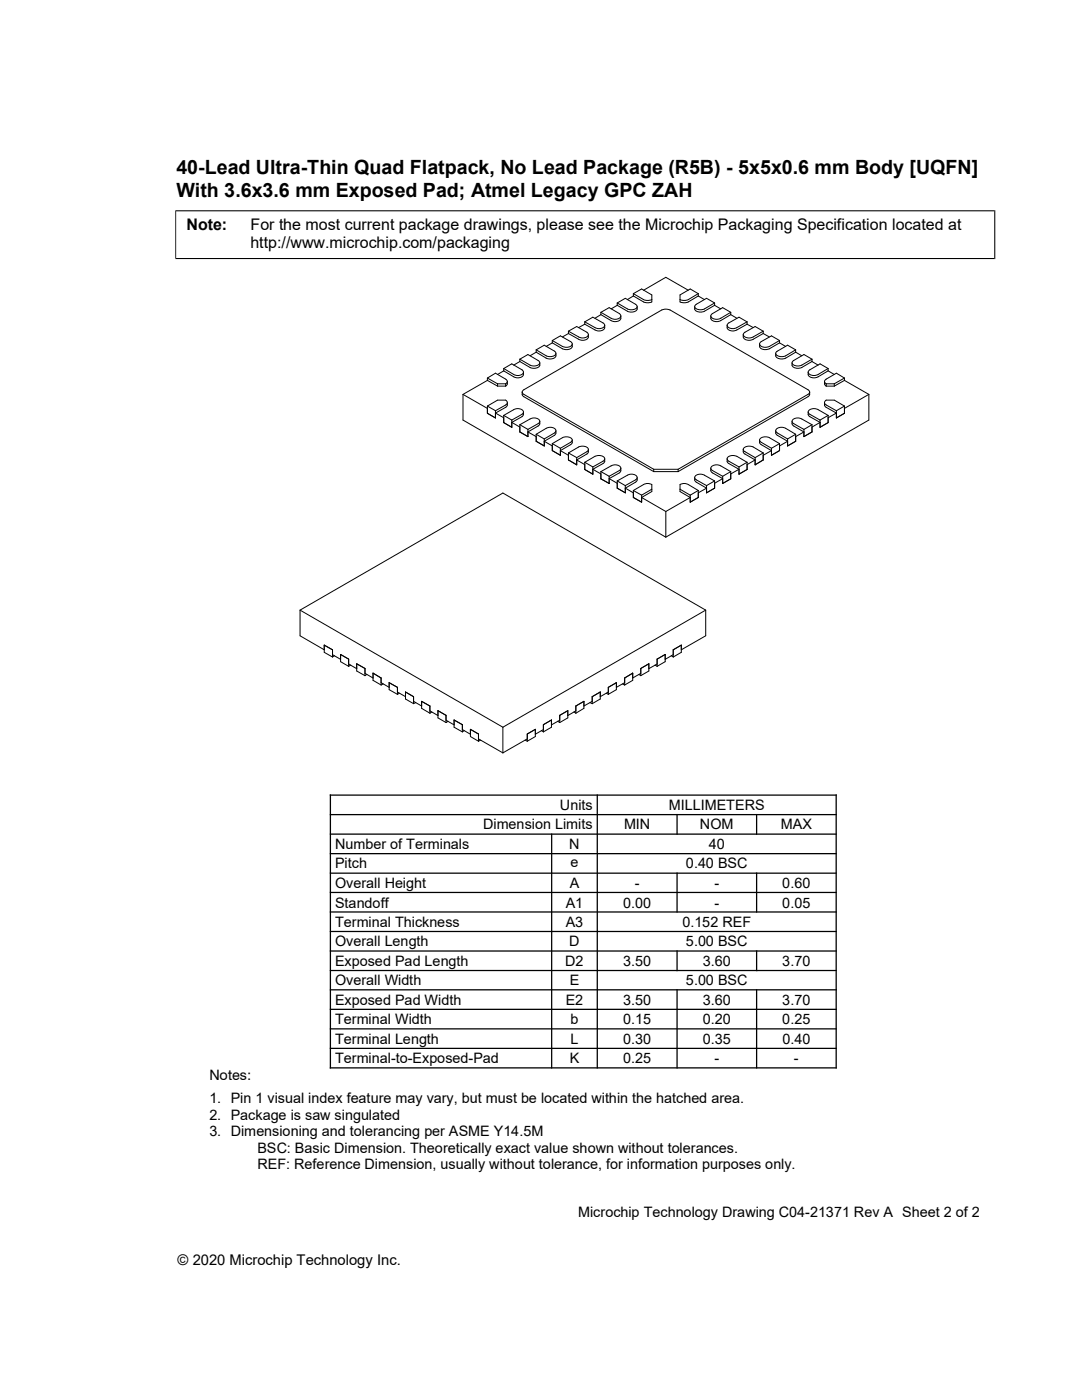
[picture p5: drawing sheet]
<svg xmlns="http://www.w3.org/2000/svg" width="216mm" height="279mm" viewBox="0 0 216 279" stroke-linecap="round" stroke-linejoin="round" font-family="sans-serif">
<g fill="none" stroke="#000" stroke-width=".2">
<path d="M35.1 42v9.7M126.4 58.6l1.6-.9 2.1 1.2v1.4l-.6 .1h-.9l-2.2-1.3M126.4 58.6l2.2 1.3h.9l.6-.1M126.4 58.6v.5M126.4 59.1l-1.2 .7M128.4 57.9l4.5-2.6 4.4 2.6M139.3 58.6l-1.6-.9-2 1.2v1.4l.5 .1h.9l2.2-1.3M139.3 58.6l-2.2 1.3h-.9l-.5-.1M139.3 58.6v.5M139.3 59.1l1.3 .7M92.4 78.7l4.9 2.8M92.4 78.7v5.1l40.5 23.4"/>
<path d="M97.3 75.5l1.6-1 2.2 1.3a.46 .46 0 0 1-.2 .8M97.3 75.5v.4M97.3 75.9l2 1.2M97.3 75.9l-4.9 2.8M97.3 75.5l2 1.1M99.3 77.1h1.6M99.3 76.6h1.6M99.3 76.6v.5M100.5 74l2.5 1.4a1.03 1.03 0 0 0 1.4-1.1M100.5 73.5l1.6-.9 2.1 1.2a.52 .52 0 0 1 .2 .7 1.59 1.59 0 0 1-1.9 .2zM100.5 73.5v.5M100.5 74l-1.2 .7"/>
<path d="M100.9 76.6v.5M101.2 76.1v.7l-.3 .3M103.7 72.1l2.6 1.4a1.04 1.04 0 0 0 1.4-1.1M103.7 71.7l1.6-.9 2.1 1.1a.48 .48 0 0 1 .2 .7 1.75 1.75 0 0 1-1.8 .3zM103.7 71.7v.4M103.7 72.1l-1.2 .8M104.2 78.2v.7l.3 .3 25.9 14.9M107 70.3l2 1.2 .5 .1a1.03 1.03 0 0 0 1.4-1.1M107 69.8l1.6-.9 2 1.2a.48 .48 0 0 1 .2 .7 1.75 1.75 0 0 1-1.8 .2zM107 69.8v.5M107 70.3l-1.2 .7M110.2 68.4l2 1.2 .5 .2a1.04 1.04 0 0 0 1.5-1.2"/>
<path d="M110.2 68l1.6-1 2 1.2a.5 .5 0 0 1 .3 .7 1.71 1.71 0 0 1-1.9 .2zM110.2 68v.4M110.2 68.4l-1.2 .7M113.4 66.6l2.6 1.3a1.03 1.03 0 0 0 1.4-1.1M113.4 66.1l1.7-.9 2 1.1a.52 .52 0 0 1 .2 .7 1.59 1.59 0 0 1-1.8 .2zM113.4 66.1v.5M113.4 66.6l-1.2 .6M116.7 64.7l2.5 1.3a1.04 1.04 0 0 0 1.5-1.1M116.7 64.2l1.6-.9 2 1.1a.5 .5 0 0 1 .3 .8 1.59 1.59 0 0 1-1.9 .2zM116.7 64.2v.5M116.7 64.7l-1.2 .7M119.9 62.8l2.5 1.4a1.03 1.03 0 0 0 1.5-1.2"/>
<path d="M119.9 62.3l1.7-.9 2 1.2a.52 .52 0 0 1 .2 .7 1.59 1.59 0 0 1-1.9 .2zM119.9 62.3v.5M119.9 62.8l-1.2 .7M123.2 60.9l2.5 1.4a1.04 1.04 0 0 0 1.4-1.1M123.2 60.5l1.6-1 2 1.2a.48 .48 0 0 1 .3 .7 1.75 1.75 0 0 1-1.9 .3zM123.2 60.5v.4M123.2 60.9l-1.3 .8M138.8 60.9l2.2-1.4 1.6 1-2 1.2-.6 .1a.97 .97 0 0 1-1.3-.8zM142 62.7l2.2-1.3 1.6 .9-2.5 1.4a1 1 0 0 1-1.4-.8zM142.6 60.9l-2 1.2-.6 .2a1.03 1.03 0 0 1-1.4-1.1M142.6 60.5v.4M142.6 60.9l1.2 .8"/>
<path d="M145.2 64.6l2.3-1.3 1.6 .9-2.6 1.4a.96 .96 0 0 1-1.4-.9zM145.8 62.8l-2.5 1.4a1.06 1.06 0 0 1-1.5-1.2M145.8 62.3v.5M145.8 62.8l1.2 .7M148.5 66.4l2.2-1.2 1.6 .9-2.5 1.3a.99 .99 0 0 1-1.5-.8zM149.1 64.7l-2.6 1.3a1.03 1.03 0 0 1-1.4-1.1M149.1 64.2v.5M149.1 64.7l1.2 .7M151.7 68.3l2.2-1.3 1.6 1-2 1.1-.5 .2a.97 .97 0 0 1-1.4-.8zM152.3 66.6l-2.5 1.3a1.05 1.05 0 0 1-1.5-1.1M152.3 66.1v.5M152.3 66.6l1.2 .6"/>
<path d="M154.9 70.2l2.3-1.3 1.6 .9-2 1.2-.5 .2a1 1 0 0 1-1.5-.9zM155.5 68.4l-2 1.2-.5 .2a1.03 1.03 0 0 1-1.4-1.2M155.5 68v.4M155.5 68.4l1.3 .7M158.2 72.1l2.2-1.3 1.6 .9-2 1.2-.5 .1a.97 .97 0 0 1-1.4-.8zM158.8 70.3l-2 1.2-.5 .1a1.05 1.05 0 0 1-1.5-1.1M158.8 69.8v.5M158.8 70.3l1.2 .7M161.4 73.9l2.2-1.3 1.6 .9-2.5 1.4a.99 .99 0 0 1-1.4-.8zM161.6 78.2l-.1 .7-.3 .3-25.9 14.9M162 72.1l-2 1.2-.5 .2a1.03 1.03 0 0 1-1.5-1.1M162 71.7v.4"/>
<path d="M162 72.1l1.3 .8M164.5 76.1l.1 .7 .3 .3M164.9 77.1h1.6M164.9 76.6h1.6M164.9 76.6v.5M165.2 74l-2.5 1.4a1.05 1.05 0 0 1-1.4-1.1M165.2 73.5v.5M165.2 74l1.3 .7M166.5 76.6v.5M168.5 75.5l-1.6-1-2.2 1.3a.46 .46 0 0 0 .2 .8M168.5 75.5v.4M168.5 75.9l-2 1.2"/>
<path d="M168.5 75.9l4.9 2.8M168.5 75.5l-2 1.1M173.4 78.7v5.1l-40.5 23.4M173.4 78.7l-4.9 2.8M97.3 81l2-1.1h1.6l.2 .1a.5 .5 0 0 1-.2 .8l-2 1.2M97.3 81v1.5l1.6 .9v-1.4M97.3 81l1.6 1M100.5 82.9l2.5-1.3a.97 .97 0 0 1 1.4 .8l-.2 .3-2.1 1.1M100.5 82.9v1.4l1.6 1v-1.5M100.5 82.9l1.6 .9M101.2 80.4l-.1 .8-2.2 1.2 1.6 1M103.7 84.8l2.6-1.4a.97 .97 0 0 1 1.4 .9l-2.4 1.4"/>
<path d="M103.7 84.8v1.4l1.6 .9v-1.4M103.7 84.8l1.6 .9M104.4 82.2a.81 .81 0 0 1-.2 1l-2.1 1.1 1.6 .9M107 86.7l2.5-1.4a.97 .97 0 0 1 1.4 .8l-.3 .3-2 1.2M107 86.7v1.4l1.6 .9v-1.4M107 86.7l1.6 .9M107.7 84.1l-.1 .8-2.3 1.3 1.7 .9M110.2 88.5l2.5-1.3a.98 .98 0 0 1 1.4 .8l-2.3 1.5M110.2 88.5v1.4l1.6 1v-1.4M110.2 88.5l1.6 1M110.9 86a.81 .81 0 0 1-.3 .9l-2 1.2 1.6 .9M113.4 90.4l2.1-1.2 .5-.1a.97 .97 0 0 1 1.4 .8l-2.3 1.4"/>
<path d="M113.4 90.4v1.4l1.7 1v-1.5M113.4 90.4l1.7 .9M114.2 87.8l-.2 .8-2.2 1.3 1.6 1M116.7 92.3l2-1.2 .5-.2a.97 .97 0 0 1 1.4 .8l-.3 .3-2 1.2M116.7 92.3v1.4l1.6 .9v-1.4M116.7 92.3l1.6 .9M117.4 89.7l-.1 .8-2.2 1.3 1.6 .9M119.9 94.1l2.5-1.3a.97 .97 0 0 1 1.4 .8l-.2 .3-2 1.2M119.9 94.1v1.5l1.7 .9v-1.4M119.9 94.1l1.7 1M120.7 91.5l-.2 .9-2.2 1.3 1.6 .9M123.2 96l2.5-1.3a.97 .97 0 0 1 1.4 .8l-2.3 1.4"/>
<path d="M123.2 96v1.4l1.6 1v-1.5M123.2 96l1.6 .9M123.9 93.4a.81 .81 0 0 1-.3 1l-2 1.1 1.6 .9M126.4 97.9l2.2-1.3 .6-.1 .9 .2v1.4l-2.1 1.2 4.9 2.8M126.4 97.9v1.4l1.6 .9v-1.4M126.4 97.9l1.6 .9M127.1 95.3l-.1 .8-2.2 1.3 1.6 1M130.1 97.6l-2.1 1.2M130.4 93.7l-26-15.1a.46 .46 0 0 1 .1-.8l27.6-15.9 .8-.2 .8 .2 27.7 16a.46 .46 0 0 1-.2 .8l-25.9 15M130.4 94.1h4.9M130.4 93.7v.4M130.4 93.7h4.9"/>
<path d="M135.3 93.7v.4M135.7 97.6l2 1.2M138.6 95.3l.2 .8 2.2 1.3-1.7 1M139.3 97.9l-2.2-1.3-.6-.1-.8 .2v1.4l2 1.2-4.8 2.8M139.3 97.9v1.4l-1.6 .9v-1.4M139.3 97.9l-1.6 .9M141.8 93.4l.2 .8 2.2 1.3-1.6 .9M142.6 96l-2.6-1.3a.96 .96 0 0 0-1.3 .8l2.3 1.4M142.6 96v1.4l-1.6 1v-1.5M142.6 96l-1.6 .9M145.1 91.5l.1 .9 2.3 1.3-1.7 .9M145.8 94.1l-2.5-1.3a1 1 0 0 0-1.4 .8l2.3 1.5"/>
<path d="M145.8 94.1v1.5l-1.6 .9v-1.4M145.8 94.1l-1.6 1M148.3 89.7l.2 .8 2.2 1.3-1.6 .9M149.1 92.3l-2.1-1.2-.5-.2a.96 .96 0 0 0-1.4 .8l.3 .3 2.1 1.2M149.1 92.3v1.4l-1.6 .9v-1.4M149.1 92.3l-1.6 .9M151.6 87.8l.1 .8 2.2 1.3-1.6 1M152.3 90.4l-2-1.2-.5-.1a1 1 0 0 0-1.5 .8l2.4 1.4M152.3 90.4v1.4l-1.6 1v-1.5M152.3 90.4l-1.6 .9M154.8 86l.1 .7 2.3 1.4-1.7 .9M155.5 88.5l-2-1.2-.5-.1a.97 .97 0 0 0-1.4 .8l2.3 1.5"/>
<path d="M155.5 88.5v1.4l-1.6 1v-1.4M155.5 88.5l-1.6 1M158 84.1l.2 .8 2.2 1.3-1.6 .9M158.8 86.7l-2.5-1.4a.99 .99 0 0 0-1.5 .8l2.4 1.5M158.8 86.7v1.4l-1.6 .9v-1.4M158.8 86.7l-1.6 .9M161.3 82.2l.1 .8 2.2 1.3-1.6 .9M162 84.8l-2.5-1.4a.96 .96 0 0 0-1.4 .9l2.3 1.4M162 84.8v1.4l-1.6 .9v-1.4M162 84.8l-1.6 .9M164.5 80.4l.2 .8 2.2 1.2-1.7 1M165.2 82.9l-2.5-1.3a.99 .99 0 0 0-1.4 .8l2.3 1.4"/>
<path d="M165.2 82.9v1.4l-1.6 1v-1.5M165.2 82.9l-1.6 .9M168.5 81l-2-1.1h-1.6l-.2 .1a.5 .5 0 0 0 .2 .8l2 1.2M168.5 81v1.5l-1.6 .9v-1.4M168.5 81l-1.6 1M132.9 102.1v5.1M59.9 121.8v5.1l4.8 2.8M59.9 121.8l40.4-23.4 40.5 23.4M59.9 121.8l40.4 23.3M64.7 128.7l1.6 1v1.4l-1.6-.9zM66.3 130.7l1.7 .9M66.7 130.9l-.4 .2"/>
<path d="M68 130.6l1.6 .9v1.5l-1.6-.9zM69.6 132.5l1.6 .9M70 132.7l-.4 .3M71.2 132.5l1.6 .9v1.4l-1.6-.9zM72.8 134.4l1.6 .9M73.2 134.6l-.4 .2M74.4 134.3l1.6 1v1.4l-1.6-.9zM76 136.2l1.7 1M76.5 136.5l-.5 .2M77.7 136.2l1.6 1v1.4l-1.6-1zM79.3 138.1l1.6 .9M79.7 138.4l-.4 .2"/>
<path d="M80.9 138.1l1.6 .9v1.4l-1.6-.9zM82.5 140l1.6 .9M84.1 140l1.7 .9v1.4l-1.7-.9zM118.2 139l1.6-.9v1.4l-1.6 .9zM118.2 140l-1.7 .9M121 138.4l.4 .2M121.4 137.2l1.6-1v1.4l-1.6 1zM121.4 138.1l-1.6 .9M124.2 136.5l.4 .2M124.6 135.3l1.7-1v1.5l-1.7 .9zM124.6 136.2l-1.6 1M127.5 134.6l.4 .2"/>
<path d="M127.9 133.4l1.6-.9v1.4l-1.6 .9zM127.9 134.4l-1.6 .9M130.7 132.7l.4 .3M131.1 131.5l1.6-.9v1.5l-1.6 .9zM131.1 132.5l-1.6 .9M134 130.9l.3 .2M134.3 129.7l1.6-1v1.5l-1.6 .9zM134.3 130.7l-1.6 .9M140.8 121.8l-40.5 23.3M140.8 121.8v5.1l-4.9 2.8M82.9 140.2l-.4 .2M85.8 141.9l1.6 .9"/>
<path d="M86.2 142.1l-.4 .2M87.4 141.8l1.6 1v1.4l-1.6-.9zM89 143.7l1.6 1M89.4 143.9l-.4 .3M90.6 143.7l1.7 .9v1.5l-1.7-1zM92.3 145.6l1.6 .9M92.6 145.8l-.3 .3M93.9 145.6l1.6 .9v1.4l-1.6-.9zM95.5 147.5l4.8 2.8M95.9 147.7l-.4 .2M100.3 145.1v5.2M104.8 147.7l.4 .2"/>
<path d="M105.2 146.5l1.6-.9v1.4l-1.6 .9zM105.2 147.5l-4.9 2.8M108 145.8l.4 .3M108.4 144.6l1.6-.9v1.4l-1.6 1zM108.4 145.6l-1.6 .9M111.3 143.9l.4 .3M111.7 142.8l1.6-1v1.5l-1.6 .9zM111.7 143.7l-1.7 1M114.5 142.1l.4 .2M114.9 140.9l1.6-.9v1.4l-1.6 .9zM114.9 141.9l-1.6 .9M117.7 140.2l.5 .2"/>
</g>
<g fill="none" stroke="#000" stroke-width=".25">
<path d="M65.9 158.7h100.9v54.4h-100.9zM119.2 158.7v54.4M65.9 178.1h100.9M65.9 174.3h100.9M65.9 170.4h100.9M65.9 166.5h100.9M65.9 162.6h100.9M110.1 166.5v46.6M135.1 162.6v3.9M135.1 174.3v7.7M151 162.6v3.9M151 174.3v7.7"/>
<path d="M65.9 189.8h100.9M65.9 185.9h100.9M65.9 182h100.9M65.9 197.5h100.9M65.9 193.7h100.9M135.1 189.8v3.9M135.1 197.5v15.6M151 189.8v3.9M151 197.5v15.6M65.9 205.3h100.9M65.9 201.4h100.9M65.9 209.2h100.9"/>
</g>
<path d="M35 51.6h163.6M35 42.1h163.6M198.5 42v9.7" fill="none" stroke="#000" stroke-width=".21"/>
<g font-size="3.9">
<text x="35.2" y="34.7">40-Lead Ultra-Thin Quad Flatpack, No Lead Package (R5B) - 5x5x0.6 mm Body [UQFN]</text>
<text x="35.2" y="39.3">With 3.6x3.6 mm Exposed Pad; Atmel Legacy GPC ZAH</text>
</g>
<g font-size="3.2">
<text x="37.2" y="45.8">Note:</text>
<text x="50" y="45.8">For the most current package drawings, please see the Microchip Packaging Specification located at</text>
<text x="50" y="49.5">http://www.microchip.com/packaging</text>
</g>
<g font-size="2.9">
<text x="111.7" y="161.7">Units</text>
<text x="133.4" y="161.7">MILLIMETERS</text>
<text x="96.4" y="165.5">Dimension Limits</text>
<text x="124.5" y="165.5">MIN</text>
<text x="139.7" y="165.5">NOM</text>
<text x="155.8" y="165.5">MAX</text>
<text x="66.9" y="169.4">Number of Terminals</text>
<text x="66.9" y="173.3">Pitch</text>
<text x="113.6" y="169.4">N</text>
<text x="113.8" y="173">e</text>
<text x="136.9" y="173.3">0.40 BSC</text>
<text x="141.4" y="169.4">40</text>
<text x="66.9" y="177.2">Overall Height</text>
<text x="113.7" y="177.2">A</text>
<text x="126.7" y="177.2">-</text>
<text x="142.6" y="177.2">-</text>
<text x="156.1" y="177.2">0.60</text>
<text x="66.9" y="185">Terminal Thickness</text>
<text x="66.9" y="181.1">Standoff</text>
<text x="112.9" y="181.1">A1</text>
<text x="112.9" y="185">A3</text>
<text x="124.3" y="181.1">0.00</text>
<text x="136.2" y="185">0.152 REF</text>
<text x="142.6" y="181.1">-</text>
<text x="156.1" y="181.1">0.05</text>
<text x="66.9" y="188.9">Overall Length</text>
<text x="113.6" y="188.9">D</text>
<text x="136.9" y="188.9">5.00 BSC</text>
<text x="66.9" y="196.7">Overall Width</text>
<text x="66.9" y="192.8">Exposed Pad Length</text>
<text x="112.8" y="192.8">D2</text>
<text x="113.7" y="196.7">E</text>
<text x="124.3" y="192.8">3.50</text>
<text x="136.9" y="196.7">5.00 BSC</text>
<text x="140.2" y="192.8">3.60</text>
<text x="156.1" y="192.8">3.70</text>
<text x="66.9" y="200.5">Exposed Pad Width</text>
<text x="112.9" y="200.5">E2</text>
<text x="124.3" y="200.5">3.50</text>
<text x="140.2" y="200.5">3.60</text>
<text x="156.1" y="200.5">3.70</text>
<text x="66.9" y="204.4">Terminal Width</text>
<text x="66.9" y="208.3">Terminal Length</text>
<text x="113.8" y="204.4">b</text>
<text x="113.8" y="208.3">L</text>
<text x="124.3" y="208.3">0.30</text>
<text x="124.3" y="204.4">0.15</text>
<text x="140.2" y="204.4">0.20</text>
<text x="140.2" y="208.3">0.35</text>
<text x="156.1" y="204.4">0.25</text>
<text x="156.1" y="208.3">0.40</text>
<text x="41.8" y="215.5">Notes:</text>
<text x="66.9" y="212.2">Terminal-to-Exposed-Pad</text>
<text x="113.7" y="212.2">K</text>
<text x="124.3" y="212.2">0.25</text>
<text x="142.6" y="212.2">-</text>
<text x="158.4" y="212.2">-</text>
<text x="41.8" y="220.1">1. Pin 1 visual index feature may vary, but must be located within the hatched area.</text>
<text x="41.8" y="223.4">2. Package is saw singulated</text>
<text x="41.8" y="226.8">3. Dimensioning and tolerancing per ASME Y14.5M</text>
<text x="51.4" y="233.4">REF: Reference Dimension, usually without tolerance, for information purposes only.</text>
<text x="51.4" y="230.1">BSC: Basic Dimension. Theoretically exact value shown without tolerances.</text>
<text x="115.4" y="242.8">Microchip Technology Drawing C04-21371 Rev A Sheet 2 of 2</text>
<text x="35.4" y="252.5">© 2020 Microchip Technology Inc.</text>
</g>
</svg>
